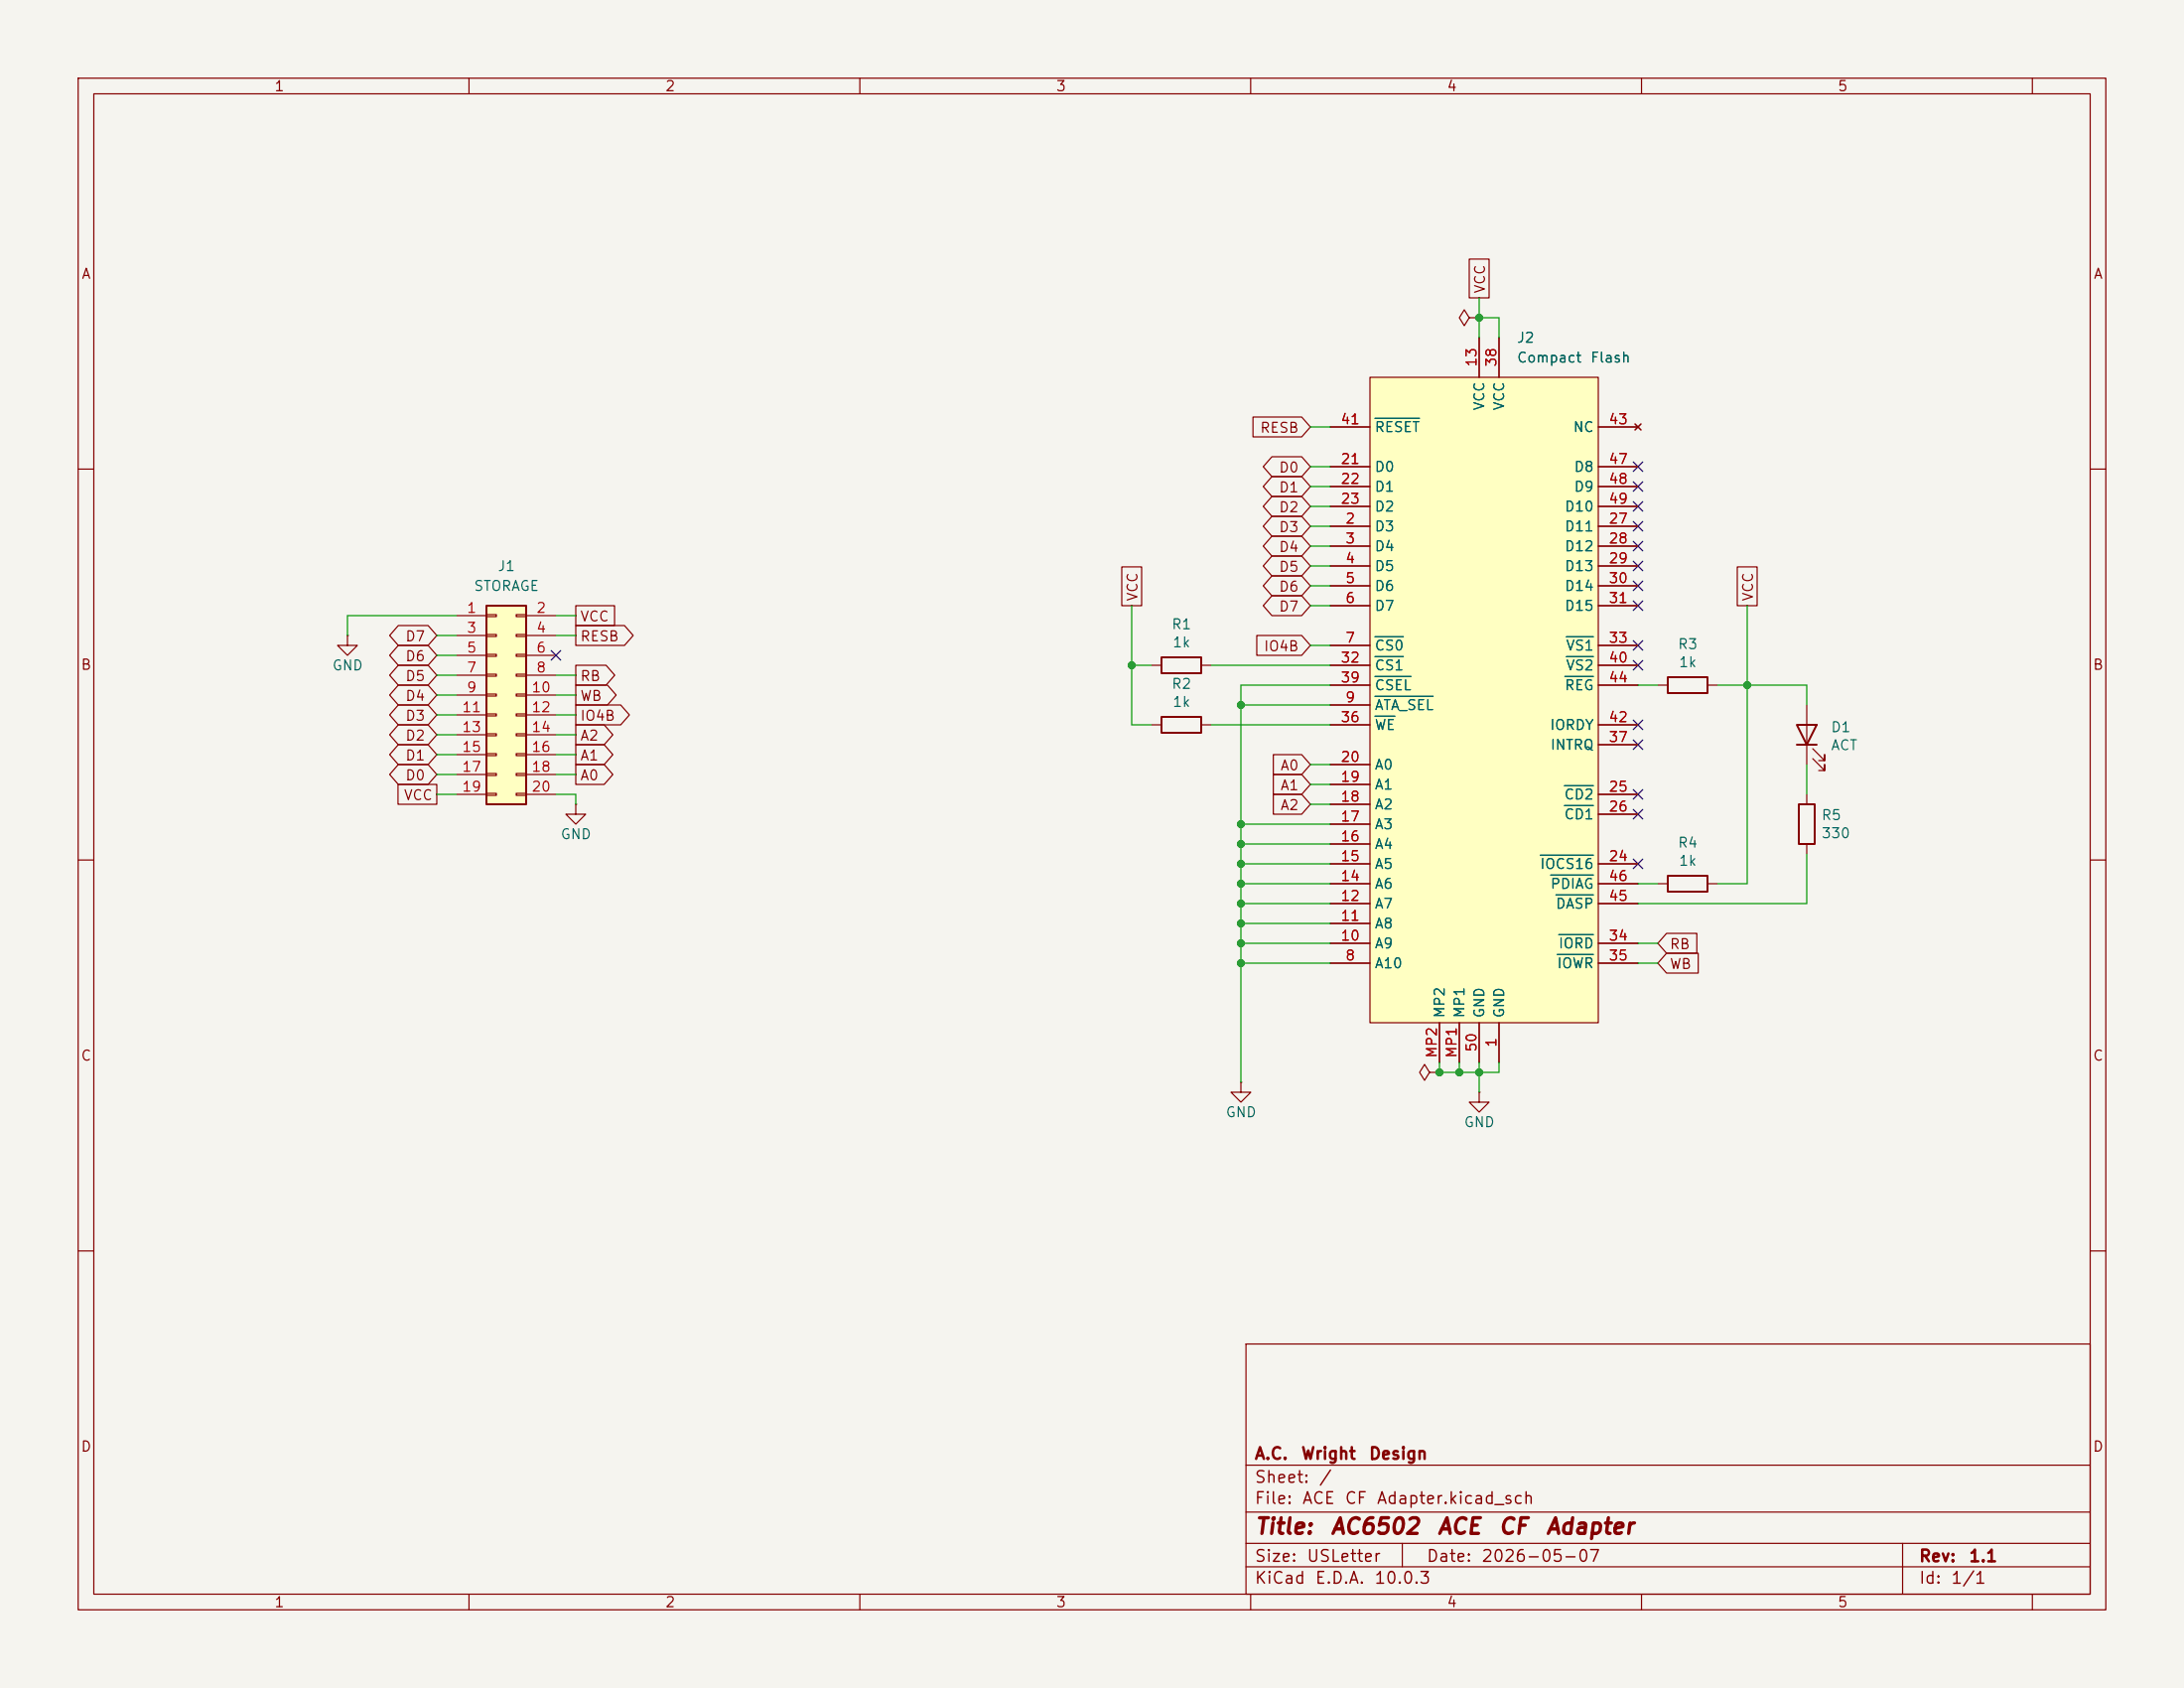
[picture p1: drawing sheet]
<svg xmlns="http://www.w3.org/2000/svg" width="279mm" height="216mm" viewBox="0 0 279 216" stroke-linecap="round" stroke-linejoin="round" font-family="sans-serif">
<path d="M0 0h279.4v215.9h-279.4z" fill="#f5f4ef" stroke="#f5f4ef" stroke-width=".13"/>
<g fill="none" stroke="#840000" stroke-width=".15">
<path d="M10 10h259.4v195.9h-259.4zM12 12h255.4v191.9h-255.4zM60 10v2M110 10v2M160 10v2M210 10v2M260 10v2M188 40.6l-.7-1-.6 1 .6 1.1 .7-1.1h1.2M189.2 40.6h.1M10 60h2M267.4 60h2M44.4 81.3v1.3h1.3l-1.3 1.2-1.2-1.2h1.2"/>
<path d="M44.4 81.3h.1M231.1 90.2v7.6M231.9 97l1.5 1.6v-.8v.8h-.7M231.9 95.8l1.5 1.5v-.8v.8h-.7M10 110h2M73.7 102.9v1.2h1.2l-1.2 1.3-1.3-1.3h1.3M73.7 102.9h.1M267.4 110h2M189.2 139.7v1.3h1.3l-1.3 1.2-1.2-1.2h1.2M189.2 139.7h.1M10 160h2M159.4 171.9h108v32h-108z"/>
<path d="M267.4 160h2M159.4 197.4h108M159.4 193.4h108M159.4 187.4h108M179.4 197.4v3M243.4 197.4v6.5M60 203.9v2M110 203.9v2M159.4 200.4h108M160 203.9v2M210 203.9v2M260 203.9v2"/>
</g>
<path d="M229.9 92.7h2.5l-1.3 2.6zM229.9 95.3h2.5" fill="none" stroke="#840000" stroke-width=".25"/>
<path d="M62.2 77.5h5.1v25.4h-5.1z" fill="#ffffc2"/>
<path d="M62.2 77.5h5.1v25.4h-5.1zM148.6 84.1h5.1v2h-5.1zM148.6 91.7h5.1v2h-5.1zM213.4 86.6h5v2h-5zM213.4 112h5v2h-5zM230.1 102.9h2.1v5.1h-2.1z" fill="none" stroke="#840000" stroke-width=".25"/>
<g fill="none" stroke="#840000" stroke-width=".15">
<path d="M58.4 78.7h3.8M62.2 78.6h1.3v.3h-1.3zM66 78.6h1.3v.3h-1.3zM67.3 78.7h3.8M58.4 81.3h3.8M58.4 83.8h3.8M58.4 86.4h3.8M58.4 88.9h3.8M58.4 91.4h3.8M58.4 94h3.8M58.4 96.5h3.8M58.4 99.1h3.8"/>
<path d="M62.2 81.2h1.3v.2h-1.3zM62.2 83.7h1.3v.2h-1.3zM62.2 86.2h1.3v.3h-1.3zM62.2 88.8h1.3v.2h-1.3zM62.2 91.3h1.3v.3h-1.3zM62.2 93.9h1.3v.2h-1.3zM62.2 96.4h1.3v.2h-1.3zM62.2 98.9h1.3v.3h-1.3zM66 81.2h1.3v.2h-1.3zM66 83.7h1.3v.2h-1.3zM66 86.2h1.3v.3h-1.3zM66 88.8h1.3v.2h-1.3z"/>
<path d="M66 91.3h1.3v.3h-1.3zM66 93.9h1.3v.2h-1.3zM66 96.4h1.3v.2h-1.3zM66 98.9h1.3v.3h-1.3zM67.3 81.3h3.8M67.3 83.8h3.8M67.3 86.4h3.8M67.3 88.9h3.8M67.3 91.4h3.8M67.3 94h3.8M67.3 96.5h3.8M67.3 99.1h3.8"/>
<path d="M147.3 85.1h1.3M147.3 92.7h1.3M153.7 85.1h1.2M153.7 92.7h1.2M212.1 87.6h1.3M218.4 87.6h1.3M58.4 101.6h3.8M62.2 101.5h1.3v.2h-1.3zM66 101.5h1.3v.2h-1.3zM67.3 101.6h3.8M212.1 113h1.3M218.4 113h1.3"/>
<path d="M231.1 101.6v1.3M231.1 108v1.2M182.9 137.2l-.7-1.1-.6 1.1 .6 1 .7-1h1.2M184.1 137.2h.1"/>
</g>
<path d="M175.3 48.3h29.2v82.5h-29.2z" fill="#ffffc2"/>
<g fill="none" stroke="#840000" stroke-width=".15">
<path d="M188 33.1h2.5v5h-2.5zM160.3 53.3h6.2l1.1 1.3-1.1 1.3h-6.2zM162.7 58.4h3.8l1.1 1.3-1.1 1.3h-3.8l-1.1-1.3zM170.2 59.7h5.1M170.2 54.6h5.1M175.3 48.3h29.2v82.5h-29.2zM189.2 43.2v5.1M191.8 43.2v5.1M204.5 59.7h5M204.5 54.6h5M209.2 54.2l.7 .8M209.9 54.2l-.7 .8"/>
<path d="M73.7 77.5h4.9v2.5h-4.9zM143.5 72.5h2.6v5h-2.6zM162.7 61h3.8l1.1 1.2-1.1 1.3h-3.8l-1.1-1.3zM162.7 63.5h3.8l1.1 1.3-1.1 1.2h-3.8l-1.1-1.2zM162.7 71.1h3.8l1.1 1.3-1.1 1.3h-3.8l-1.1-1.3zM162.7 66h3.8l1.1 1.3-1.1 1.3h-3.8l-1.1-1.3zM162.7 68.6h3.8l1.1 1.3-1.1 1.2h-3.8l-1.1-1.2zM162.7 76.2h3.8l1.1 1.3-1.1 1.2h-3.8l-1.1-1.2zM162.7 73.7h3.8l1.1 1.2-1.1 1.3h-3.8l-1.1-1.3zM170.2 67.3h5.1M170.2 69.9h5.1M170.2 72.4h5.1"/>
<path d="M170.2 74.9h5.1M170.2 77.5h5.1M170.2 62.2h5.1M170.2 64.8h5.1M204.5 67.3h5M204.5 69.9h5M204.5 72.4h5M204.5 74.9h5M204.5 77.5h5M204.5 62.2h5M204.5 64.8h5M222.2 72.5h2.6v5h-2.6z"/>
<path d="M51 92.7h3.8l1.1 1.3-1.1 1.3h-3.8l-1.2-1.3zM51 97.8h3.8l1.1 1.3-1.1 1.2h-3.8l-1.2-1.2zM51 95.2h3.8l1.1 1.3-1.1 1.3h-3.8l-1.2-1.3zM51 82.5h3.8l1.1 1.3-1.1 1.3h-3.8l-1.2-1.3zM51 80h3.8l1.1 1.3-1.1 1.3h-3.8l-1.2-1.3zM51 85.1h3.8l1.1 1.3-1.1 1.2h-3.8l-1.2-1.2zM51 90.2h3.8l1.1 1.2-1.1 1.3h-3.8l-1.2-1.3zM51 87.6h3.8l1.1 1.3-1.1 1.3h-3.8l-1.2-1.3zM73.7 92.7h3.6l1.1 1.3-1.1 1.3h-3.6zM73.7 95.2h3.6l1.1 1.3-1.1 1.3h-3.6zM73.7 97.8h3.6l1.1 1.3-1.1 1.2h-3.6zM73.7 90.2h5.7l1.1 1.2-1.1 1.3h-5.7z"/>
<path d="M73.7 85.1h3.8l1.1 1.3-1.1 1.2h-3.8zM73.7 87.6h4l1.1 1.3-1.1 1.3h-4zM73.7 80h6.2l1.1 1.3-1.1 1.3h-6.2zM160.8 81.3h5.7l1.1 1.3-1.1 1.2h-5.7zM162.9 96.5h3.6l1.1 1.3-1.1 1.3h-3.6zM162.9 99.1h3.6l1.1 1.2-1.1 1.3h-3.6zM170.2 82.6h5.1M170.2 90.2h5.1M170.2 97.8h5.1M170.2 85.1h5.1M170.2 92.7h5.1M170.2 87.6h5.1"/>
<path d="M204.5 82.6h5M204.5 85.1h5M204.5 92.7h5M204.5 95.3h5M204.5 87.6h5M50.9 100.3h5v2.6h-5zM162.9 101.6h3.6l1.1 1.3-1.1 1.2h-3.6zM170.2 118.1h5.1M170.2 115.6h5.1M170.2 113h5.1M170.2 110.5h5.1M170.2 108h5.1"/>
<path d="M170.2 105.4h5.1M170.2 102.9h5.1M170.2 100.3h5.1M204.5 115.6h5M204.5 113h5M204.5 110.5h5M204.5 101.6h5M204.5 104.1h5M213.2 119.4h3.9v2.5h-3.9l-1.1-1.2zM158.7 138.4v1.3h1.3l-1.3 1.3-1.2-1.3h1.2M158.7 138.4h.1M170.2 123.2h5.1"/>
<path d="M170.2 120.7h5.1M184.1 137.2h.1M184.1 130.8v5.1M186.7 130.8v5.1M189.2 130.8v5.1M191.8 130.8v5.1M204.5 123.2h5M204.5 120.7h5M213.2 121.9h4.1v2.6h-4.1l-1.1-1.3z"/>
</g>
<g fill="none" stroke="#006464" stroke-width=".15">
<path d="M175.9 53.5h5.7M175.9 81.4h3.6M175.9 89.1h7.4M175.9 84h3.6M175.9 91.6h2.5M175.9 86.5h4.6M200.2 86.5h3.6M200.4 81.4h3.4M200.4 84h3.4M197.1 109.4h6.7M198.4 111.9h5.4M199 114.5h4.8"/>
<path d="M199.4 119.5h4.4M200.1 100.5h3.7M200.1 103h3.7M199.2 122.1h4.6"/>
</g>
<g fill="none" stroke="#009600" stroke-width=".15">
<path d="M189.2 38.1v5.1M167.6 59.7h2.6M167.6 54.6h2.6M189.2 40.6h2.6v2.6M58.4 78.7h-14v2.6M71.1 78.7h2.6M144.8 77.5v15.2h2.5M167.6 62.2h2.6M167.6 74.9h2.6M167.6 64.8h2.6M167.6 69.9h2.6M167.6 67.3h2.6"/>
<path d="M167.6 72.4h2.6M167.6 77.5h2.6M223.5 77.5v35.5h-3.8M55.9 96.5h2.5M55.9 94h2.5M55.9 99.1h2.5M55.9 88.9h2.5M55.9 86.4h2.5M55.9 91.4h2.5M55.9 81.3h2.5M55.9 83.8h2.5M71.1 96.5h2.6"/>
<path d="M71.1 94h2.6M71.1 99.1h2.6M71.1 88.9h2.6M71.1 86.4h2.6M71.1 91.4h2.6M71.1 81.3h2.6M144.8 85.1h2.5M154.9 85.1h15.3M154.9 92.7h15.3M158.7 90.2h11.5M167.6 82.6h2.6M167.6 97.8h2.6"/>
<path d="M170.2 87.6h-11.5v50.8M209.5 87.6h2.6M219.7 87.6h11.4v2.6M231.1 97.8v3.8M55.9 101.6h2.5M71.1 101.6h2.6v1.3M158.7 105.4h11.5M158.7 113h11.5M158.7 115.6h11.5M158.7 110.5h11.5M158.7 108h11.5M158.7 118.1h11.5"/>
<path d="M167.6 100.3h2.6M167.6 102.9h2.6M209.5 113h2.6M231.1 109.2v6.4h-21.6M158.7 123.2h11.5M158.7 120.7h11.5M184.1 135.9v1.3h7.7v-1.3M186.7 135.9v1.3M189.2 135.9v3.8M209.5 123.2h2.6M209.5 120.7h2.6"/>
</g>
<g fill="none" stroke="#000084" stroke-width=".15">
<path d="M208.9 59.1l1.3 1.2M210.2 59.1l-1.3 1.2M208.9 76.9l1.3 1.2M208.9 74.3l1.3 1.2M208.9 64.2l1.3 1.2M208.9 69.2l1.3 1.3M208.9 66.7l1.3 1.2M208.9 71.8l1.3 1.2M208.9 61.6l1.3 1.2M210.2 76.9l-1.3 1.2M210.2 74.3l-1.3 1.2M210.2 64.2l-1.3 1.2"/>
<path d="M210.2 69.2l-1.3 1.3M210.2 66.7l-1.3 1.2M210.2 71.8l-1.3 1.2M210.2 61.6l-1.3 1.2M70.5 83.2l1.2 1.2M71.7 83.2l-1.2 1.2M208.9 81.9l1.3 1.3M208.9 94.6l1.3 1.3M208.9 92.1l1.3 1.2M208.9 84.5l1.3 1.2M210.2 81.9l-1.3 1.3M210.2 94.6l-1.3 1.3"/>
<path d="M210.2 92.1l-1.3 1.2M210.2 84.5l-1.3 1.2M208.9 101l1.3 1.2M208.9 103.5l1.3 1.2M208.9 109.9l1.3 1.2M210.2 101l-1.3 1.2M210.2 103.5l-1.3 1.2M210.2 109.9l-1.3 1.2"/>
</g>
<g fill="#009600" stroke="#009600" stroke-width=".13">
<circle cx="186.7" cy="137.2" r=".46"/>
<circle cx="184.1" cy="137.2" r=".46"/>
<circle cx="189.2" cy="137.2" r=".46"/>
<circle cx="158.7" cy="123.2" r=".46"/>
<circle cx="158.7" cy="105.4" r=".46"/>
<circle cx="158.7" cy="113" r=".46"/>
<circle cx="158.7" cy="108" r=".46"/>
<circle cx="158.7" cy="110.5" r=".46"/>
<circle cx="158.7" cy="90.2" r=".46"/>
<circle cx="158.7" cy="115.6" r=".46"/>
<circle cx="144.8" cy="85.1" r=".46"/>
<circle cx="223.5" cy="87.6" r=".46"/>
<circle cx="158.7" cy="120.7" r=".46"/>
<circle cx="158.7" cy="118.1" r=".46"/>
<circle cx="189.2" cy="40.6" r=".46"/>
</g>
<g font-size="2" fill="#840000">
<text x="160.4" y="196.7">Title:</text>
<text x="170.1" y="196.7">AC6502</text>
<text x="183.7" y="196.7">ACE</text>
<text x="191.6" y="196.7">CF</text>
<text x="197.6" y="196.7">Adapter</text>
</g>
<g font-size="1.5" fill="#840000">
<text x="160.4" y="190">Sheet:</text>
<text x="160.4" y="187">A.C.</text>
<text x="166.4" y="187">Wright</text>
<text x="168.6" y="190">/</text>
<text x="175" y="187">Design</text>
<text x="160.4" y="192.7">File:</text>
<text x="166.5" y="192.7">ACE</text>
<text x="171.9" y="192.7">CF</text>
<text x="176" y="192.7">Adapter.kicad_sch</text>
<text x="160.4" y="202.9">KiCad</text>
<text x="160.4" y="200.1">Size:</text>
<text x="167.1" y="200.1">USLetter</text>
<text x="168.1" y="202.9">E.D.A.</text>
<text x="175.7" y="202.9">10.0.3</text>
<text x="182.4" y="200.1">Date:</text>
<text x="189.4" y="200.1">2026-05-07</text>
<text x="245.4" y="200.1">Rev:</text>
<text x="245.4" y="202.9">Id:</text>
<text x="249.5" y="202.9">1/1</text>
<text x="251.8" y="200.1">1.1</text>
</g>
<g font-size="1.3" fill="#840000">
<text x="35" y="12">1</text>
<text x="85" y="12">2</text>
<text x="135" y="12">3</text>
<text x="185" y="12">4</text>
<text x="235" y="12">5</text>
<text x="10.3" y="36">A</text>
<text x="267.7" y="36">A</text>
<text x="190.3" y="37.6" transform="rotate(-90 190.3 37.6)">VCC</text>
<text x="161.1" y="55.7">RESB</text>
<text x="163.5" y="63.3">D1</text>
<text x="163.5" y="65.8">D2</text>
<text x="163.5" y="60.8">D0</text>
<text x="163.5" y="68.4">D3</text>
<text x="163.5" y="70.9">D4</text>
<text x="145.8" y="77" transform="rotate(-90 145.8 77)">VCC</text>
<text x="163.5" y="73.5">D5</text>
<text x="163.5" y="76">D6</text>
<text x="224.6" y="77" transform="rotate(-90 224.6 77)">VCC</text>
<text x="51.8" y="82.3">D7</text>
<text x="74.1" y="82.3">RESB</text>
<text x="74.1" y="79.8">VCC</text>
<text x="161.6" y="83.6">IO4B</text>
<text x="163.5" y="78.5">D7</text>
<text x="10.3" y="86">B</text>
<text x="51.8" y="84.9">D6</text>
<text x="51.8" y="87.4">D5</text>
<text x="51.8" y="90">D4</text>
<text x="74.1" y="87.4">RB</text>
<text x="74.1" y="90">WB</text>
<text x="267.7" y="86">B</text>
<text x="51.8" y="95">D2</text>
<text x="51.8" y="92.5">D3</text>
<text x="74.1" y="95">A2</text>
<text x="74.1" y="92.5">IO4B</text>
<text x="51.8" y="100.1">D0</text>
<text x="51.8" y="97.6">D1</text>
<text x="74.1" y="97.6">A1</text>
<text x="74.1" y="100.1">A0</text>
<text x="163.7" y="98.9">A0</text>
<text x="163.7" y="101.4">A1</text>
<text x="51.6" y="102.7">VCC</text>
<text x="163.7" y="103.9">A2</text>
<text x="213.5" y="121.7">RB</text>
<text x="213.5" y="124.3">WB</text>
<text x="10.3" y="136">C</text>
<text x="267.7" y="136">C</text>
<text x="10.3" y="186">D</text>
<text x="267.7" y="186">D</text>
<text x="35" y="205.9">1</text>
<text x="85" y="205.9">2</text>
<text x="135" y="205.9">3</text>
<text x="185" y="205.9">4</text>
<text x="235" y="205.9">5</text>
</g>
<g font-size="1.3" fill="#a90000">
<text x="189.2" y="47" transform="rotate(-90 189.2 47)">13</text>
<text x="191.7" y="47" transform="rotate(-90 191.7 47)">38</text>
<text x="171.4" y="59.7">21</text>
<text x="171.4" y="54.6">41</text>
<text x="205.7" y="54.6">43</text>
<text x="205.7" y="59.7">47</text>
<text x="171.4" y="62.2">22</text>
<text x="171.4" y="64.7">23</text>
<text x="205.7" y="62.2">48</text>
<text x="205.7" y="64.7">49</text>
<text x="172" y="67.3">2</text>
<text x="172" y="69.8">3</text>
<text x="205.7" y="67.3">27</text>
<text x="205.7" y="69.8">28</text>
<text x="172" y="72.4">4</text>
<text x="172" y="74.9">5</text>
<text x="172" y="77.4">6</text>
<text x="205.7" y="72.4">29</text>
<text x="205.7" y="74.9">30</text>
<text x="205.7" y="77.4">31</text>
<text x="59.6" y="78.7">1</text>
<text x="59.6" y="81.3">3</text>
<text x="59.6" y="83.8">5</text>
<text x="68.5" y="78.7">2</text>
<text x="68.5" y="81.3">4</text>
<text x="68.5" y="83.8">6</text>
<text x="172" y="82.5">7</text>
<text x="205.7" y="82.5">33</text>
<text x="59.6" y="86.3">7</text>
<text x="59.6" y="88.9">9</text>
<text x="67.9" y="88.9">10</text>
<text x="68.5" y="86.3">8</text>
<text x="171.4" y="85.1">32</text>
<text x="171.4" y="87.6">39</text>
<text x="205.7" y="85.1">40</text>
<text x="205.7" y="87.6">44</text>
<text x="59" y="91.4">11</text>
<text x="59" y="94">13</text>
<text x="67.9" y="91.4">12</text>
<text x="67.9" y="94">14</text>
<text x="171.4" y="92.7">36</text>
<text x="172" y="90.1">9</text>
<text x="205.7" y="95.2">37</text>
<text x="205.7" y="92.7">42</text>
<text x="59" y="96.5">15</text>
<text x="59" y="99">17</text>
<text x="59" y="101.6">19</text>
<text x="67.9" y="96.5">16</text>
<text x="67.9" y="99">18</text>
<text x="67.9" y="101.6">20</text>
<text x="171.4" y="100.3">19</text>
<text x="171.4" y="97.8">20</text>
<text x="205.7" y="101.6">25</text>
<text x="171.4" y="107.9">16</text>
<text x="171.4" y="105.4">17</text>
<text x="171.4" y="102.8">18</text>
<text x="205.7" y="104.1">26</text>
<text x="171.4" y="113">14</text>
<text x="171.4" y="110.5">15</text>
<text x="205.7" y="110.5">24</text>
<text x="205.7" y="113">46</text>
<text x="171.4" y="118.1">11</text>
<text x="171.4" y="115.5">12</text>
<text x="205.7" y="115.5">45</text>
<text x="171.4" y="120.6">10</text>
<text x="172" y="123.2">8</text>
<text x="205.7" y="120.6">34</text>
<text x="205.7" y="123.2">35</text>
<text x="184.1" y="135.4" transform="rotate(-90 184.1 135.4)">MP2</text>
<text x="186.7" y="135.4" transform="rotate(-90 186.7 135.4)">MP1</text>
<text x="189.2" y="134.7" transform="rotate(-90 189.2 134.7)">50</text>
<text x="191.7" y="134.1" transform="rotate(-90 191.7 134.1)">1</text>
</g>
<g font-size="1.3" fill="#006464">
<text x="194" y="44.2">J2</text>
<text x="194" y="46.7">Compact</text>
<text x="203.4" y="46.7">Flash</text>
<text x="190.2" y="52.6" transform="rotate(-90 190.2 52.6)">VCC</text>
<text x="192.7" y="52.6" transform="rotate(-90 192.7 52.6)">VCC</text>
<text x="175.8" y="55.6">RESET</text>
<text x="201.2" y="55.6">NC</text>
<text x="175.8" y="60.7">D0</text>
<text x="175.8" y="63.2">D1</text>
<text x="175.8" y="65.7">D2</text>
<text x="200.1" y="65.7">D10</text>
<text x="201.3" y="60.7">D8</text>
<text x="201.3" y="63.2">D9</text>
<text x="175.8" y="68.3">D3</text>
<text x="175.8" y="70.8">D4</text>
<text x="200.1" y="68.3">D11</text>
<text x="200.1" y="70.8">D12</text>
<text x="60.5" y="75.9">STORAGE</text>
<text x="63.6" y="73.4">J1</text>
<text x="175.8" y="73.4">D5</text>
<text x="175.8" y="75.9">D6</text>
<text x="200.1" y="73.4">D13</text>
<text x="200.1" y="75.9">D14</text>
<text x="149.8" y="80.8">R1</text>
<text x="149.9" y="83.1">1k</text>
<text x="175.8" y="78.4">D7</text>
<text x="175.8" y="83.5">CS0</text>
<text x="200.1" y="78.4">D15</text>
<text x="200.3" y="83.5">VS1</text>
<text x="214.6" y="83.3">R3</text>
<text x="42.4" y="86.1">GND</text>
<text x="149.8" y="88.4">R2</text>
<text x="175.8" y="86.1">CS1</text>
<text x="175.8" y="88.6">CSEL</text>
<text x="200.1" y="88.6">REG</text>
<text x="200.3" y="86.1">VS2</text>
<text x="214.7" y="85.7">1k</text>
<text x="149.9" y="90.7">1k</text>
<text x="175.8" y="91.1">ATA_SEL</text>
<text x="175.8" y="93.7">WE</text>
<text x="198.2" y="93.7">IORDY</text>
<text x="234.1" y="94">D1</text>
<text x="175.8" y="101.3">A1</text>
<text x="175.8" y="98.8">A0</text>
<text x="198.3" y="96.2">INTRQ</text>
<text x="234.1" y="96.3">ACT</text>
<text x="71.6" y="107.7">GND</text>
<text x="175.8" y="106.4">A3</text>
<text x="175.8" y="103.8">A2</text>
<text x="200" y="102.6">CD2</text>
<text x="200" y="105.1">CD1</text>
<text x="232.9" y="105.2">R5</text>
<text x="232.9" y="107.5">330</text>
<text x="175.8" y="111.5">A5</text>
<text x="175.8" y="108.9">A4</text>
<text x="196.9" y="111.5">IOCS16</text>
<text x="214.6" y="108.7">R4</text>
<text x="214.7" y="111.1">1k</text>
<text x="175.8" y="119.1">A8</text>
<text x="175.8" y="116.5">A7</text>
<text x="175.8" y="114">A6</text>
<text x="198.3" y="114">PDIAG</text>
<text x="198.9" y="116.5">DASP</text>
<text x="175.8" y="124.2">A10</text>
<text x="175.8" y="121.6">A9</text>
<text x="199.1" y="124.2">IOWR</text>
<text x="199.3" y="121.6">IORD</text>
<text x="185.1" y="130.3" transform="rotate(-90 185.1 130.3)">MP2</text>
<text x="187.7" y="130.3" transform="rotate(-90 187.7 130.3)">MP1</text>
<text x="190.2" y="130.3" transform="rotate(-90 190.2 130.3)">GND</text>
<text x="192.7" y="130.3" transform="rotate(-90 192.7 130.3)">GND</text>
<text x="156.7" y="143.2">GND</text>
<text x="187.2" y="144.5">GND</text>
</g>
</svg>
